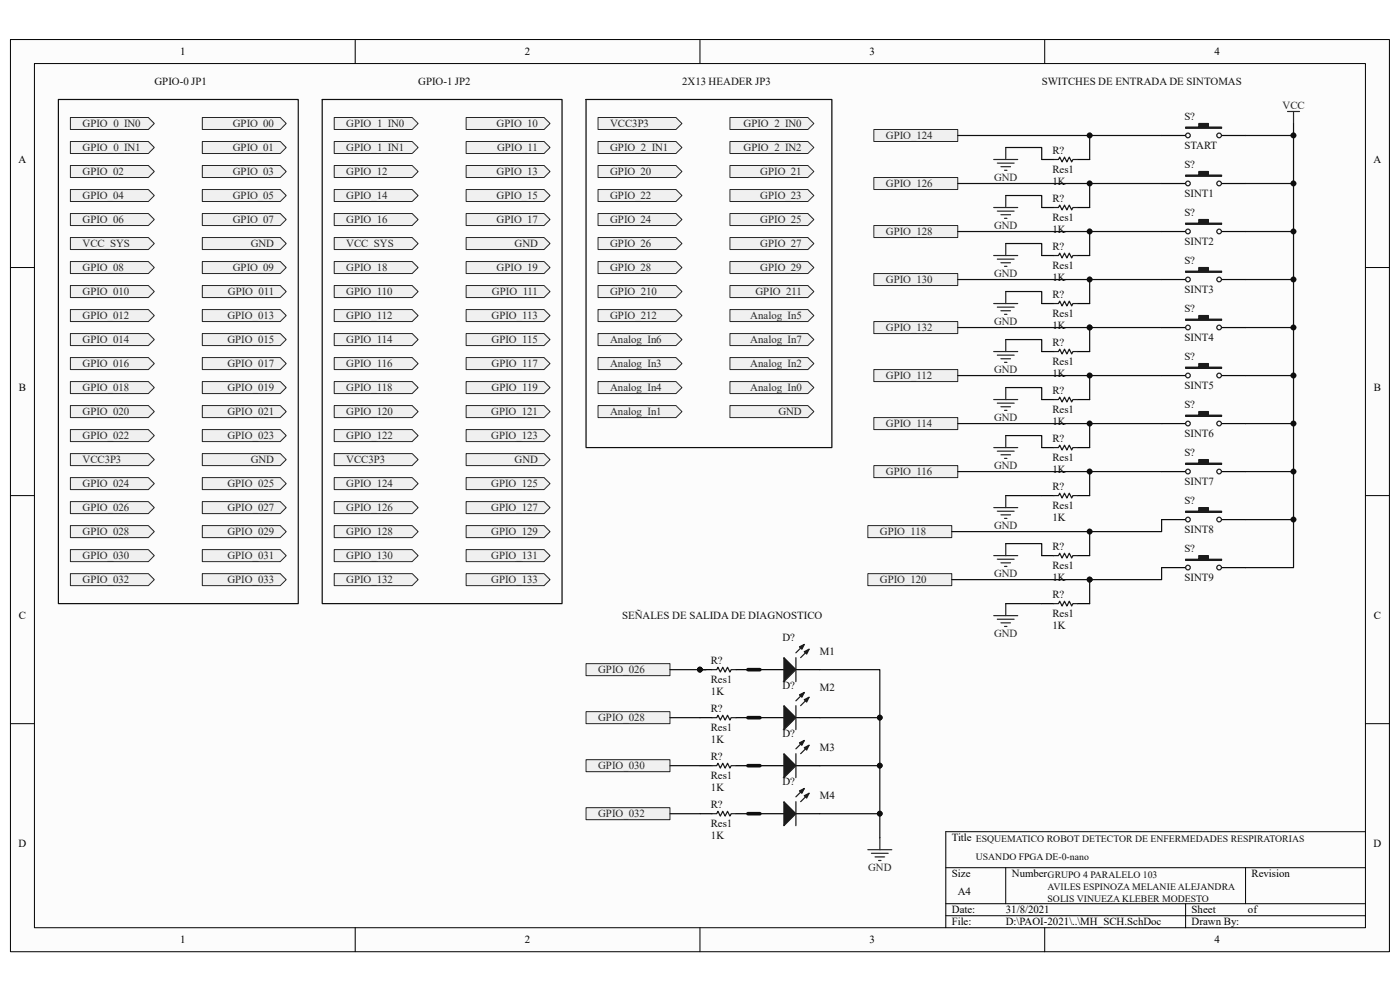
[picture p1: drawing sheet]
<svg xmlns="http://www.w3.org/2000/svg" width="420mm" height="297mm" viewBox="0 0 420 297" stroke-linecap="round" stroke-linejoin="round" font-family="sans-serif">
<path d="M3.2 11.9h413.6v273.3h-413.6z" fill="#fcfcfc"/>
<path d="M3.1 11.9h413.7v273.3h-413.7z" fill="none" stroke="#000" stroke-width=".3"/>
<path d="M10.4 19.1h399.2v258.9h-399.2z" fill="#fcfcfc"/>
<g fill="none" stroke="#000" stroke-width=".3">
<path d="M10.3 19h399.3v259h-399.3zM106.6 11.8v7.2M210 11.8v7.2M313.4 11.8v7.2M3.1 80.2h7.2M409.6 80.2h7.2M3.1 148.5h7.2M409.6 148.5h7.2M3.1 216.9h7.2M409.6 216.9h7.2M409.6 249.3h-125.9v28.7M106.6 278v7.2"/>
<path d="M210 278v7.2M283.7 260.1h125.9M283.7 270.9h125.9M283.7 274.4h125.9M301.7 260.1v10.8M313.4 278v7.2M355.7 270.9v7.1M373.7 260.1v10.8"/>
</g>
<path d="M210 215.1h3.6M210 200.7h3.6M220.8 215.1h3.6M220.8 200.7h3.6M228 200.7h7.2M238.8 200.7h7.2M210 229.5h3.6M220.8 229.5h3.6M210 243.9h3.6M220.8 243.9h3.6" fill="none" stroke="#000" stroke-width=".36"/>
<path d="M213.6 215.1h1.4l.4-.7 .7 1.4 .7-1.4 .7 1.4 .8-1.4 .7 1.4 .3-.7h1.5M213.6 200.7h1.4l.4-.7 .7 1.4 .7-1.4 .7 1.4 .8-1.4 .7 1.4 .3-.7h1.5M213.6 229.5h1.4l.4-.7 .7 1.4 .7-1.4 .7 1.4 .8-1.4 .7 1.4 .3-.7h1.5M213.6 243.9h1.4l.4-.7 .7 1.4 .7-1.4 .7 1.4 .8-1.4 .7 1.4 .3-.7h1.5" fill="none" stroke="#1c1c1c" stroke-width=".36"/>
<circle cx="210" cy="200.7" r=".7" fill="#0e0e0e" stroke="#0e0e0e" stroke-width=".3"/>
<path d="M235.2 197.1l3.6 3.6-3.6 3.6z" fill="#1c1c1c"/>
<path d="M235.2 197.1l3.6 3.6-3.6 3.6zM241.3 193.1l-2.5 2.6M242.7 194.6l-2.5 2.5" fill="none" stroke="#1c1c1c" stroke-width=".36"/>
<path d="M241.3 195.3l1.4-.7-.7 1.4z" fill="#1c1c1c"/>
<path d="M241.3 195.3l1.4-.7-.7 1.4z" fill="none" stroke="#1c1c1c" stroke-width=".36"/>
<path d="M239.8 193.9l1.5-.8-.7 1.5z" fill="#1c1c1c"/>
<path d="M238.8 197.1v7.2M239.8 193.9l1.5-.8-.7 1.5z" fill="none" stroke="#1c1c1c" stroke-width=".36"/>
<path d="M228 215.1h7.2M238.8 215.1h7.2" fill="none" stroke="#000" stroke-width=".36"/>
<path d="M235.2 211.5l3.6 3.6-3.6 3.6z" fill="#1c1c1c"/>
<path d="M235.2 211.5l3.6 3.6-3.6 3.6zM241.3 207.5l-2.5 2.6M242.7 209l-2.5 2.5" fill="none" stroke="#1c1c1c" stroke-width=".36"/>
<path d="M241.3 209.7l1.4-.7-.7 1.4z" fill="#1c1c1c"/>
<path d="M241.3 209.7l1.4-.7-.7 1.4z" fill="none" stroke="#1c1c1c" stroke-width=".36"/>
<path d="M239.8 208.3l1.5-.8-.7 1.5z" fill="#1c1c1c"/>
<path d="M238.8 211.5v7.2M239.8 208.3l1.5-.8-.7 1.5z" fill="none" stroke="#1c1c1c" stroke-width=".36"/>
<path d="M228 229.5h7.2M238.8 229.5h7.2" fill="none" stroke="#000" stroke-width=".36"/>
<path d="M235.2 225.9l3.6 3.6-3.6 3.6z" fill="#1c1c1c"/>
<path d="M235.2 225.9l3.6 3.6-3.6 3.6zM241.3 221.9l-2.5 2.5M242.7 223.4l-2.5 2.5" fill="none" stroke="#1c1c1c" stroke-width=".36"/>
<path d="M241.3 224.1l1.4-.7-.7 1.4z" fill="#1c1c1c"/>
<path d="M241.3 224.1l1.4-.7-.7 1.4z" fill="none" stroke="#1c1c1c" stroke-width=".36"/>
<path d="M239.8 222.6l1.5-.7-.7 1.5z" fill="#1c1c1c"/>
<path d="M238.8 225.9v7.2M239.8 222.6l1.5-.7-.7 1.5z" fill="none" stroke="#1c1c1c" stroke-width=".36"/>
<path d="M228 243.9h7.2M238.8 243.9h7.2" fill="none" stroke="#000" stroke-width=".36"/>
<path d="M235.2 240.3l3.6 3.6-3.6 3.6z" fill="#1c1c1c"/>
<path d="M241.3 236.3l-2.5 2.5M242.7 237.8l-2.5 2.5M235.2 240.3l3.6 3.6-3.6 3.6z" fill="none" stroke="#1c1c1c" stroke-width=".36"/>
<path d="M241.3 238.5l1.4-.7-.7 1.4z" fill="#1c1c1c"/>
<path d="M241.3 238.5l1.4-.7-.7 1.4z" fill="none" stroke="#1c1c1c" stroke-width=".36"/>
<path d="M239.8 237l1.5-.7-.7 1.5z" fill="#1c1c1c"/>
<path d="M239.8 237l1.5-.7-.7 1.5zM238.8 240.3v7.2" fill="none" stroke="#1c1c1c" stroke-width=".36"/>
<path d="M260.3 254.7h7.2M261.4 255.7h5.1M262.5 256.8h2.9M263.6 257.9h.7M263.9 251.1v3.6" fill="none" stroke="#262626" stroke-width=".36"/>
<path d="M348.5 40.6h7.2M366.5 40.6h7.2" fill="none" stroke="#000" stroke-width=".36"/>
<path d="M355.7 38.1h3.9v-1.1h2.9v1.1h4v.4h-10.8z" fill-rule="evenodd" fill="#1c1c1c"/>
<g fill="none" stroke="#1c1c1c" stroke-width=".36">
<path d="M355.7 38.1h3.9v-1.1h2.9v1.1h4v.4h-10.8z"/>
<circle cx="356.4" cy="40.6" r=".7"/>
<circle cx="365.7" cy="40.6" r=".7"/>
</g>
<path d="M386.2 33.4h3.6M388 33.4v3.6" fill="none" stroke="#262626" stroke-width=".36"/>
<path d="M348.5 55h7.2M366.5 55h7.2" fill="none" stroke="#000" stroke-width=".36"/>
<path d="M355.7 52.5h3.9v-1.1h2.9v1.1h4v.3h-10.8z" fill-rule="evenodd" fill="#1c1c1c"/>
<g fill="none" stroke="#1c1c1c" stroke-width=".36">
<path d="M355.7 52.5h3.9v-1.1h2.9v1.1h4v.3h-10.8z"/>
<circle cx="356.4" cy="55" r=".7"/>
<circle cx="365.7" cy="55" r=".7"/>
</g>
<path d="M348.5 69.4h7.2M366.5 69.4h7.2" fill="none" stroke="#000" stroke-width=".36"/>
<path d="M355.7 66.9h3.9v-1.1h2.9v1.1h4v.3h-10.8z" fill-rule="evenodd" fill="#1c1c1c"/>
<g fill="none" stroke="#1c1c1c" stroke-width=".36">
<path d="M355.7 66.9h3.9v-1.1h2.9v1.1h4v.3h-10.8z"/>
<circle cx="356.4" cy="69.4" r=".7"/>
<circle cx="365.7" cy="69.4" r=".7"/>
</g>
<path d="M348.5 83.8h7.2M366.5 83.8h7.2" fill="none" stroke="#000" stroke-width=".36"/>
<path d="M355.7 81.3h3.9v-1.1h2.9v1.1h4v.3h-10.8z" fill-rule="evenodd" fill="#1c1c1c"/>
<g fill="none" stroke="#1c1c1c" stroke-width=".36">
<path d="M355.7 81.3h3.9v-1.1h2.9v1.1h4v.3h-10.8z"/>
<circle cx="356.4" cy="83.8" r=".7"/>
<circle cx="365.7" cy="83.8" r=".7"/>
</g>
<path d="M348.5 98.2h7.2M366.5 98.2h7.2" fill="none" stroke="#000" stroke-width=".36"/>
<path d="M355.7 95.7h3.9v-1.1h2.9v1.1h4v.3h-10.8z" fill-rule="evenodd" fill="#1c1c1c"/>
<g fill="none" stroke="#1c1c1c" stroke-width=".36">
<path d="M355.7 95.7h3.9v-1.1h2.9v1.1h4v.3h-10.8z"/>
<circle cx="356.4" cy="98.2" r=".7"/>
<circle cx="365.7" cy="98.2" r=".7"/>
</g>
<path d="M348.5 112.6h7.2M366.5 112.6h7.2" fill="none" stroke="#000" stroke-width=".36"/>
<path d="M355.7 110h3.9v-1h2.9v1h4v.4h-10.8z" fill-rule="evenodd" fill="#1c1c1c"/>
<g fill="none" stroke="#1c1c1c" stroke-width=".36">
<path d="M355.7 110h3.9v-1h2.9v1h4v.4h-10.8z"/>
<circle cx="356.4" cy="112.5" r=".7"/>
<circle cx="365.7" cy="112.5" r=".7"/>
</g>
<path d="M348.5 127h7.2M366.5 127h7.2" fill="none" stroke="#000" stroke-width=".36"/>
<path d="M355.7 124.4h3.9v-1h2.9v1h4v.4h-10.8z" fill-rule="evenodd" fill="#1c1c1c"/>
<g fill="none" stroke="#1c1c1c" stroke-width=".36">
<path d="M355.7 124.4h3.9v-1h2.9v1h4v.4h-10.8z"/>
<circle cx="356.4" cy="126.9" r=".7"/>
<circle cx="365.7" cy="126.9" r=".7"/>
</g>
<path d="M348.5 141.3h7.2M366.5 141.3h7.2" fill="none" stroke="#000" stroke-width=".36"/>
<path d="M355.7 138.8h3.9v-1.1h2.9v1.1h4v.4h-10.8z" fill-rule="evenodd" fill="#1c1c1c"/>
<g fill="none" stroke="#1c1c1c" stroke-width=".36">
<path d="M355.7 138.8h3.9v-1.1h2.9v1.1h4v.4h-10.8z"/>
<circle cx="356.4" cy="141.3" r=".7"/>
<circle cx="365.7" cy="141.3" r=".7"/>
</g>
<path d="M348.5 155.7h7.2M366.5 155.7h7.2" fill="none" stroke="#000" stroke-width=".36"/>
<path d="M355.7 153.2h3.9v-1.1h2.9v1.1h4v.4h-10.8z" fill-rule="evenodd" fill="#1c1c1c"/>
<g fill="none" stroke="#1c1c1c" stroke-width=".36">
<path d="M355.7 153.2h3.9v-1.1h2.9v1.1h4v.4h-10.8z"/>
<circle cx="356.4" cy="155.7" r=".7"/>
<circle cx="365.7" cy="155.7" r=".7"/>
</g>
<path d="M348.5 170.1h7.2M366.5 170.1h7.2" fill="none" stroke="#000" stroke-width=".36"/>
<path d="M355.7 167.6h3.9v-1.1h2.9v1.1h4v.4h-10.8z" fill-rule="evenodd" fill="#1c1c1c"/>
<g fill="none" stroke="#1c1c1c" stroke-width=".36">
<path d="M316.1 47.8h1.4l.4-.7 .7 1.4 .7-1.4 .8 1.4 .7-1.4 .7 1.4 .4-.7h1.4M316.1 76.6h1.4l.4-.7 .7 1.4 .7-1.4 .8 1.4 .7-1.4 .7 1.4 .4-.7h1.4M316.1 62.2h1.4l.4-.7 .7 1.4 .7-1.4 .8 1.4 .7-1.4 .7 1.4 .4-.7h1.4M316.1 91h1.4l.4-.7 .7 1.4 .7-1.4 .8 1.4 .7-1.4 .7 1.4 .4-.7h1.4M316.1 119.8h1.4l.4-.8 .7 1.5 .7-1.5 .8 1.5 .7-1.5 .7 1.5 .4-.7h1.4M316.1 105.4h1.4l.4-.8 .7 1.5 .7-1.5 .8 1.5 .7-1.5 .7 1.5 .4-.7h1.4M316.1 134.1h1.4l.4-.7 .7 1.5 .7-1.5 .8 1.5 .7-1.5 .7 1.5 .4-.8h1.4M316.1 148.5h1.4l.4-.7 .7 1.5 .7-1.5 .8 1.5 .7-1.5 .7 1.5 .4-.8h1.4M316.1 166.5h1.4l.4-.7 .7 1.4 .7-1.4 .8 1.4 .7-1.4 .7 1.4 .4-.7h1.4M355.7 167.6h3.9v-1.1h2.9v1.1h4v.4h-10.8zM316.1 180.9h1.4l.4-.7 .7 1.4 .7-1.4 .8 1.4 .7-1.4 .7 1.4 .4-.7h1.4"/>
<circle cx="356.4" cy="170.1" r=".7"/>
<circle cx="365.7" cy="170.1" r=".7"/>
</g>
<g fill="none" stroke="#262626" stroke-width=".36">
<path d="M298.1 47.8h7.2M299.2 48.9h5M300.3 50h2.9M301.4 51h.7M301.7 44.2v3.6M301.7 58.6v3.6M298.1 76.6h7.2M298.1 62.2h7.2M299.2 77.7h5M299.2 63.3h5M300.3 78.7h2.9M300.3 64.4h2.9"/>
<path d="M301.4 79.8h.7M301.4 65.4h.7M301.7 73v3.6M298.1 91h7.2M299.2 92.1h5M300.3 93.1h2.9M301.4 94.2h.7M301.7 87.4v3.6M298.1 119.8h7.2M298.1 105.4h7.2M299.2 106.4h5M300.3 107.5h2.9"/>
<path d="M301.4 108.6h.7M301.7 101.8v3.6M301.7 116.2v3.6M298.1 134.1h7.2M299.2 135.2h5M299.2 120.8h5M300.3 136.3h2.9M300.3 121.9h2.9M301.4 137.4h.7M301.4 123h.7M301.7 130.5v3.6M298.1 152.1h7.2"/>
<path d="M299.2 153.2h5M300.3 154.3h2.9M301.4 155.4h.7M301.7 148.5v3.6M298.1 166.5h7.2M299.2 167.6h5M300.3 168.7h2.9M301.4 169.8h.7M301.7 162.9v3.6M298.1 184.5h7.2M299.2 185.6h5M300.3 186.7h2.9"/>
<path d="M301.4 187.7h.7M301.7 180.9v3.6"/>
</g>
<g fill="none" stroke="#000" stroke-width=".36">
<path d="M312.5 47.8h3.6M323.3 47.8h3.6M312.5 76.6h3.6M312.5 62.2h3.6M323.3 76.6h3.6M323.3 62.2h3.6M312.5 91h3.6M323.3 91h3.6M312.5 119.8h3.6M312.5 105.4h3.6M323.3 119.8h3.6M323.3 105.4h3.6"/>
<path d="M312.5 134.1h3.6M323.3 134.1h3.6M312.5 148.5h3.6M323.3 148.5h3.6M312.5 166.5h3.6M323.3 166.5h3.6M312.5 180.9h3.6M323.3 180.9h3.6"/>
</g>
<g fill="#f0f0f0" stroke="#262626" stroke-width=".3">
<path d="M21.1 35.2h23.4l1.8 1.8-1.8 1.8h-23.4z" fill-rule="evenodd"/>
<path d="M21.1 42.4h23.4l1.8 1.8-1.8 1.8h-23.4z" fill-rule="evenodd"/>
<path d="M21.1 49.6h23.4l1.8 1.8-1.8 1.8h-23.4z" fill-rule="evenodd"/>
<path d="M21.1 56.8h23.4l1.8 1.8-1.8 1.8h-23.4z" fill-rule="evenodd"/>
<path d="M21.1 64h23.4l1.8 1.8-1.8 1.8h-23.4z" fill-rule="evenodd"/>
<path d="M21.1 71.2h23.4l1.8 1.8-1.8 1.8h-23.4z" fill-rule="evenodd"/>
<path d="M21.1 78.4h23.4l1.8 1.8-1.8 1.8h-23.4z" fill-rule="evenodd"/>
<path d="M21.1 85.6h23.4l1.8 1.8-1.8 1.8h-23.4z" fill-rule="evenodd"/>
<path d="M21.1 92.8h23.4l1.8 1.8-1.8 1.8h-23.4z" fill-rule="evenodd"/>
<path d="M21.1 100h23.4l1.8 1.8-1.8 1.8h-23.4z" fill-rule="evenodd"/>
<path d="M21.1 107.2h23.4l1.8 1.8-1.8 1.8h-23.4z" fill-rule="evenodd"/>
<path d="M21.1 114.4h23.4l1.8 1.8-1.8 1.8h-23.4z" fill-rule="evenodd"/>
<path d="M21.1 121.6h23.4l1.8 1.8-1.8 1.8h-23.4z" fill-rule="evenodd"/>
<path d="M21.1 128.7h23.4l1.8 1.8-1.8 1.8h-23.4z" fill-rule="evenodd"/>
<path d="M21.1 135.9h23.4l1.8 1.8-1.8 1.8h-23.4z" fill-rule="evenodd"/>
<path d="M21.1 143.1h23.4l1.8 1.8-1.8 1.8h-23.4z" fill-rule="evenodd"/>
<path d="M21.1 150.3h23.4l1.8 1.8-1.8 1.8h-23.4z" fill-rule="evenodd"/>
<path d="M21.1 157.5h23.4l1.8 1.8-1.8 1.8h-23.4z" fill-rule="evenodd"/>
<path d="M21.1 164.7h23.4l1.8 1.8-1.8 1.8h-23.4z" fill-rule="evenodd"/>
<path d="M21.1 171.9h23.4l1.8 1.8-1.8 1.8h-23.4z" fill-rule="evenodd"/>
<path d="M60.7 171.9h23.4l1.8 1.8-1.8 1.8h-23.4z" fill-rule="evenodd"/>
<path d="M60.7 164.7h23.4l1.8 1.8-1.8 1.8h-23.4z" fill-rule="evenodd"/>
<path d="M60.7 157.5h23.4l1.8 1.8-1.8 1.8h-23.4z" fill-rule="evenodd"/>
<path d="M60.7 150.3h23.4l1.8 1.8-1.8 1.8h-23.4z" fill-rule="evenodd"/>
<path d="M60.7 143.1h23.4l1.8 1.8-1.8 1.8h-23.4z" fill-rule="evenodd"/>
<path d="M60.7 135.9h23.4l1.8 1.8-1.8 1.8h-23.4z" fill-rule="evenodd"/>
<path d="M60.7 128.7h23.4l1.8 1.8-1.8 1.8h-23.4z" fill-rule="evenodd"/>
<path d="M60.7 121.6h23.4l1.8 1.8-1.8 1.8h-23.4z" fill-rule="evenodd"/>
<path d="M60.7 114.4h23.4l1.8 1.8-1.8 1.8h-23.4z" fill-rule="evenodd"/>
<path d="M60.7 107.2h23.4l1.8 1.8-1.8 1.8h-23.4z" fill-rule="evenodd"/>
<path d="M60.7 100h23.4l1.8 1.8-1.8 1.8h-23.4z" fill-rule="evenodd"/>
<path d="M60.7 92.8h23.4l1.8 1.8-1.8 1.8h-23.4z" fill-rule="evenodd"/>
<path d="M60.7 85.6h23.4l1.8 1.8-1.8 1.8h-23.4z" fill-rule="evenodd"/>
<path d="M60.7 78.4h23.4l1.8 1.8-1.8 1.8h-23.4z" fill-rule="evenodd"/>
<path d="M60.7 71.2h23.4l1.8 1.8-1.8 1.8h-23.4z" fill-rule="evenodd"/>
<path d="M60.7 64h23.4l1.8 1.8-1.8 1.8h-23.4z" fill-rule="evenodd"/>
<path d="M60.7 56.8h23.4l1.8 1.8-1.8 1.8h-23.4z" fill-rule="evenodd"/>
<path d="M60.7 49.6h23.4l1.8 1.8-1.8 1.8h-23.4z" fill-rule="evenodd"/>
<path d="M60.7 42.4h23.4l1.8 1.8-1.8 1.8h-23.4z" fill-rule="evenodd"/>
<path d="M60.7 35.2h23.4l1.8 1.8-1.8 1.8h-23.4z" fill-rule="evenodd"/>
<path d="M100.3 35.2h23.3l1.8 1.8-1.8 1.8h-23.3z" fill-rule="evenodd"/>
<path d="M100.3 42.4h23.3l1.8 1.8-1.8 1.8h-23.3z" fill-rule="evenodd"/>
<path d="M100.3 49.6h23.3l1.8 1.8-1.8 1.8h-23.3z" fill-rule="evenodd"/>
<path d="M100.3 56.8h23.3l1.8 1.8-1.8 1.8h-23.3z" fill-rule="evenodd"/>
<path d="M100.3 64h23.3l1.8 1.8-1.8 1.8h-23.3z" fill-rule="evenodd"/>
<path d="M100.3 71.2h23.3l1.8 1.8-1.8 1.8h-23.3z" fill-rule="evenodd"/>
<path d="M100.3 78.4h23.3l1.8 1.8-1.8 1.8h-23.3z" fill-rule="evenodd"/>
<path d="M100.3 85.6h23.3l1.8 1.8-1.8 1.8h-23.3z" fill-rule="evenodd"/>
<path d="M100.3 92.8h23.3l1.8 1.8-1.8 1.8h-23.3z" fill-rule="evenodd"/>
<path d="M100.3 100h23.3l1.8 1.8-1.8 1.8h-23.3z" fill-rule="evenodd"/>
<path d="M100.3 107.2h23.3l1.8 1.8-1.8 1.8h-23.3z" fill-rule="evenodd"/>
<path d="M100.3 114.4h23.3l1.8 1.8-1.8 1.8h-23.3z" fill-rule="evenodd"/>
<path d="M100.3 121.6h23.3l1.8 1.8-1.8 1.8h-23.3z" fill-rule="evenodd"/>
<path d="M100.3 128.7h23.3l1.8 1.8-1.8 1.8h-23.3z" fill-rule="evenodd"/>
<path d="M100.3 135.9h23.3l1.8 1.8-1.8 1.8h-23.3z" fill-rule="evenodd"/>
<path d="M100.3 143.1h23.3l1.8 1.8-1.8 1.8h-23.3z" fill-rule="evenodd"/>
<path d="M100.3 150.3h23.3l1.8 1.8-1.8 1.8h-23.3z" fill-rule="evenodd"/>
<path d="M100.3 157.5h23.3l1.8 1.8-1.8 1.8h-23.3z" fill-rule="evenodd"/>
<path d="M100.3 164.7h23.3l1.8 1.8-1.8 1.8h-23.3z" fill-rule="evenodd"/>
<path d="M100.3 171.9h23.3l1.8 1.8-1.8 1.8h-23.3z" fill-rule="evenodd"/>
<path d="M139.8 171.9h23.4l1.8 1.8-1.8 1.8h-23.4z" fill-rule="evenodd"/>
<path d="M139.8 164.7h23.4l1.8 1.8-1.8 1.8h-23.4z" fill-rule="evenodd"/>
<path d="M139.8 157.5h23.4l1.8 1.8-1.8 1.8h-23.4z" fill-rule="evenodd"/>
<path d="M139.8 150.3h23.4l1.8 1.8-1.8 1.8h-23.4z" fill-rule="evenodd"/>
<path d="M139.8 143.1h23.4l1.8 1.8-1.8 1.8h-23.4z" fill-rule="evenodd"/>
<path d="M139.8 135.9h23.4l1.8 1.8-1.8 1.8h-23.4z" fill-rule="evenodd"/>
<path d="M139.8 128.7h23.4l1.8 1.8-1.8 1.8h-23.4z" fill-rule="evenodd"/>
<path d="M139.8 121.6h23.4l1.8 1.8-1.8 1.8h-23.4z" fill-rule="evenodd"/>
<path d="M139.8 114.4h23.4l1.8 1.8-1.8 1.8h-23.4z" fill-rule="evenodd"/>
<path d="M139.8 107.2h23.4l1.8 1.8-1.8 1.8h-23.4z" fill-rule="evenodd"/>
<path d="M139.8 100h23.4l1.8 1.8-1.8 1.8h-23.4z" fill-rule="evenodd"/>
<path d="M139.8 92.8h23.4l1.8 1.8-1.8 1.8h-23.4z" fill-rule="evenodd"/>
<path d="M139.8 85.6h23.4l1.8 1.8-1.8 1.8h-23.4z" fill-rule="evenodd"/>
<path d="M139.8 78.4h23.4l1.8 1.8-1.8 1.8h-23.4z" fill-rule="evenodd"/>
<path d="M139.8 71.2h23.4l1.8 1.8-1.8 1.8h-23.4z" fill-rule="evenodd"/>
<path d="M139.8 64h23.4l1.8 1.8-1.8 1.8h-23.4z" fill-rule="evenodd"/>
<path d="M139.8 56.8h23.4l1.8 1.8-1.8 1.8h-23.4z" fill-rule="evenodd"/>
<path d="M139.8 49.6h23.4l1.8 1.8-1.8 1.8h-23.4z" fill-rule="evenodd"/>
<path d="M139.8 42.4h23.4l1.8 1.8-1.8 1.8h-23.4z" fill-rule="evenodd"/>
<path d="M139.8 35.2h23.4l1.8 1.8-1.8 1.8h-23.4z" fill-rule="evenodd"/>
<path d="M179.4 42.4h23.4l1.8 1.8-1.8 1.8h-23.4z" fill-rule="evenodd"/>
<path d="M179.4 49.6h23.4l1.8 1.8-1.8 1.8h-23.4z" fill-rule="evenodd"/>
<path d="M179.4 56.8h23.4l1.8 1.8-1.8 1.8h-23.4z" fill-rule="evenodd"/>
<path d="M179.4 64h23.4l1.8 1.8-1.8 1.8h-23.4z" fill-rule="evenodd"/>
<path d="M179.4 71.2h23.4l1.8 1.8-1.8 1.8h-23.4z" fill-rule="evenodd"/>
<path d="M179.4 78.4h23.4l1.8 1.8-1.8 1.8h-23.4z" fill-rule="evenodd"/>
<path d="M179.4 85.6h23.4l1.8 1.8-1.8 1.8h-23.4z" fill-rule="evenodd"/>
<path d="M179.4 92.8h23.4l1.8 1.8-1.8 1.8h-23.4z" fill-rule="evenodd"/>
<path d="M179.4 100h23.4l1.8 1.8-1.8 1.8h-23.4z" fill-rule="evenodd"/>
<path d="M179.4 107.2h23.4l1.8 1.8-1.8 1.8h-23.4z" fill-rule="evenodd"/>
<path d="M179.4 114.4h23.4l1.8 1.8-1.8 1.8h-23.4z" fill-rule="evenodd"/>
<path d="M179.4 121.6h23.4l1.8 1.8-1.8 1.8h-23.4z" fill-rule="evenodd"/>
<path d="M219 121.6h23.4l1.8 1.8-1.8 1.8h-23.4z" fill-rule="evenodd"/>
<path d="M219 114.4h23.4l1.8 1.8-1.8 1.8h-23.4z" fill-rule="evenodd"/>
<path d="M219 107.2h23.4l1.8 1.8-1.8 1.8h-23.4z" fill-rule="evenodd"/>
<path d="M219 100h23.4l1.8 1.8-1.8 1.8h-23.4z" fill-rule="evenodd"/>
<path d="M219 92.8h23.4l1.8 1.8-1.8 1.8h-23.4z" fill-rule="evenodd"/>
<path d="M219 85.6h23.4l1.8 1.8-1.8 1.8h-23.4z" fill-rule="evenodd"/>
<path d="M219 78.4h23.4l1.8 1.8-1.8 1.8h-23.4z" fill-rule="evenodd"/>
<path d="M219 71.2h23.4l1.8 1.8-1.8 1.8h-23.4z" fill-rule="evenodd"/>
<path d="M219 64h23.4l1.8 1.8-1.8 1.8h-23.4z" fill-rule="evenodd"/>
<path d="M219 56.8h23.4l1.8 1.8-1.8 1.8h-23.4z" fill-rule="evenodd"/>
<path d="M219 49.6h23.4l1.8 1.8-1.8 1.8h-23.4z" fill-rule="evenodd"/>
<path d="M219 42.4h23.4l1.8 1.8-1.8 1.8h-23.4z" fill-rule="evenodd"/>
<path d="M219 35.2h23.4l1.8 1.8-1.8 1.8h-23.4z" fill-rule="evenodd"/>
<path d="M179.4 35.2h23.4l1.8 1.8-1.8 1.8h-23.4z" fill-rule="evenodd"/>
<path d="M262.1 38.8h25.2v3.6h-25.2z" fill-rule="evenodd"/>
<path d="M262.1 53.2h25.2v3.6h-25.2z" fill-rule="evenodd"/>
<path d="M262.1 67.6h25.2v3.6h-25.2z" fill-rule="evenodd"/>
<path d="M262.1 82h25.2v3.6h-25.2z" fill-rule="evenodd"/>
<path d="M262.1 96.4h25.2v3.6h-25.2z" fill-rule="evenodd"/>
<path d="M262.1 110.8h25.2v3.6h-25.2z" fill-rule="evenodd"/>
<path d="M262.1 125.2h25.2v3.5h-25.2z" fill-rule="evenodd"/>
<path d="M262.1 139.5h25.2v3.6h-25.2z" fill-rule="evenodd"/>
<path d="M260.3 157.5h25.2v3.6h-25.2z" fill-rule="evenodd"/>
<path d="M260.3 171.9h25.2v3.6h-25.2z" fill-rule="evenodd"/>
<path d="M175.8 198.9h25.2v3.6h-25.2z" fill-rule="evenodd"/>
<path d="M175.8 213.3h25.2v3.6h-25.2z" fill-rule="evenodd"/>
<path d="M175.8 227.7h25.2v3.6h-25.2z" fill-rule="evenodd"/>
<path d="M175.8 242.1h25.2v3.6h-25.2z" fill-rule="evenodd"/>
</g>
<g fill="none" stroke="#0e0e0e" stroke-width=".36">
<path d="M17.5 29.8h72v151.1h-72zM96.7 29.8h71.9v151.1h-71.9zM175.8 29.8h73.7v104.3h-73.7zM388 37v3.6h-14.3M287.3 40.6h61.2M287.3 55h61.2M301.7 58.6h10.8v3.6M301.7 44.2h10.8v3.6M326.9 40.6v7.2M326.9 55v7.2M388 40.6v14.4h-14.3M388 55v14.4h-14.3"/>
<path d="M287.3 69.4h61.2M301.7 73h10.8v3.6M326.9 69.4v7.2M388 69.4v14.4h-14.3M287.3 83.8h61.2M287.3 98.2h61.2M301.7 87.4h10.8v3.6M326.9 83.8v7.2M326.9 98.2v7.2M388 83.8v14.4h-14.3M388 98.2v14.4h-14.3M287.3 112.6h61.2"/>
<path d="M301.7 116.2h10.8v3.6M301.7 101.8h10.8v3.6M326.9 112.6v7.2M388 112.6v14.4h-14.3M287.3 127h61.2M301.7 130.5h10.8v3.6M326.9 127v7.1M388 127v14.3h-14.3M287.3 141.3h61.2M301.7 148.5h10.8M326.9 141.3v7.2M326.9 159.3v7.2"/>
<path d="M348.5 155.7v3.6h-63M388 141.3v14.4h-14.3M388 155.7v14.4h-14.3M285.5 173.7h41.4M301.7 162.9h10.8v3.6M326.9 173.7v7.2M348.5 170.1v3.6h-21.6M301.7 180.9h10.8M201 200.7h10.8M201 215.1h9M246 200.7h17.9v50.4M246 215.1h17.9"/>
<path d="M201 229.5h9M246 229.5h17.9M201 243.9h9M246 243.9h17.9"/>
</g>
<g fill="#0e0e0e" stroke="#0e0e0e" stroke-width=".3">
<circle cx="263.9" cy="215.1" r=".7"/>
<circle cx="263.9" cy="229.5" r=".7"/>
<circle cx="263.9" cy="243.9" r=".7"/>
<circle cx="388" cy="40.6" r=".7"/>
<circle cx="388" cy="55" r=".7"/>
<circle cx="388" cy="69.4" r=".7"/>
<circle cx="388" cy="83.8" r=".7"/>
<circle cx="388" cy="98.2" r=".7"/>
<circle cx="388" cy="112.5" r=".7"/>
<circle cx="388" cy="126.9" r=".7"/>
<circle cx="388" cy="141.3" r=".7"/>
<circle cx="388" cy="155.7" r=".7"/>
<circle cx="326.9" cy="173.7" r=".7"/>
<circle cx="326.9" cy="159.3" r=".7"/>
<circle cx="326.9" cy="141.3" r=".7"/>
<circle cx="326.9" cy="126.9" r=".7"/>
<circle cx="326.9" cy="112.5" r=".7"/>
<circle cx="326.9" cy="98.2" r=".7"/>
<circle cx="326.9" cy="83.8" r=".7"/>
<circle cx="326.9" cy="69.4" r=".7"/>
<circle cx="326.9" cy="55" r=".7"/>
<circle cx="326.9" cy="40.6" r=".7"/>
<circle cx="210" cy="200.7" r=".7"/>
</g>
<path d="M224.4 200.7h3.6M224.4 215.1h3.6M224.4 229.5h3.6M224.4 243.9h3.6" fill="none" stroke="#0e0e0e" stroke-width="1.1"/>
<g font-size="3.3">
<text x="54" y="16.5">1</text>
<text x="157.4" y="16.5">2</text>
<text x="260.9" y="16.5">3</text>
<text x="364.3" y="16.5">4</text>
<text x="5.5" y="48.9">A</text>
<text x="412.1" y="48.9">A</text>
<text x="5.6" y="117.3">B</text>
<text x="412.1" y="117.3">B</text>
<text x="5.6" y="185.6">C</text>
<text x="412.1" y="185.6">C</text>
<text x="5.5" y="254">D</text>
<text x="285.5" y="252.2">Title ESQUEMATICO ROBOT DETECTOR DE ENFERMEDADES RESPIRATORIAS</text>
<text x="412.1" y="254">D</text>
<text x="285.5" y="263">Size</text>
<text x="303.5" y="263">NumberGRUPO 4 PARALELO 103</text>
<text x="375.5" y="263">Revision</text>
<text x="287.3" y="268.4">A4</text>
<text x="285.5" y="273.7">Date:</text>
<text x="301.7" y="273.7">31/8/2021</text>
<text x="357.5" y="273.7">Sheet</text>
<text x="374.4" y="273.7">of</text>
<text x="285.5" y="277.3">File:</text>
<text x="301.7" y="277.3">D:\PAOI-2021\..\MH_SCH.SchDoc</text>
<text x="357.5" y="277.3">Drawn By:</text>
<text x="54" y="282.7">1</text>
<text x="157.4" y="282.7">2</text>
<text x="260.9" y="282.7">3</text>
<text x="364.3" y="282.7">4</text>
</g>
<g font-size="3.3" fill="#0e0e0e">
<text x="46.3" y="25.5">GPIO-0 JP1</text>
<text x="125.4" y="25.5">GPIO-1 JP2</text>
<text x="204.6" y="25.5">2X13 HEADER JP3</text>
<text x="312.5" y="25.5">SWITCHES DE ENTRADA DE SINTOMAS</text>
<text x="355.3" y="35.9">S?</text>
<text x="315.7" y="46">R?</text>
<text x="355.3" y="44.6">START</text>
<text x="315.7" y="51.8">Res1</text>
<text x="355.3" y="50.3">S?</text>
<text x="315.7" y="55.4">1K</text>
<text x="355.3" y="59">SINT1</text>
<text x="315.7" y="60.4">R?</text>
<text x="355.3" y="64.7">S?</text>
<text x="315.7" y="69.8">1K</text>
<text x="315.7" y="66.2">Res1</text>
<text x="315.7" y="74.8">R?</text>
<text x="355.3" y="73.4">SINT2</text>
<text x="315.7" y="80.6">Res1</text>
<text x="355.3" y="79.1">S?</text>
<text x="315.7" y="89.2">R?</text>
<text x="315.7" y="84.2">1K</text>
<text x="355.3" y="87.8">SINT3</text>
<text x="315.7" y="95">Res1</text>
<text x="355.3" y="93.5">S?</text>
<text x="315.7" y="98.6">1K</text>
<text x="315.7" y="103.6">R?</text>
<text x="355.3" y="102.2">SINT4</text>
<text x="355.3" y="107.9">S?</text>
<text x="315.7" y="112.9">1K</text>
<text x="315.7" y="109.3">Res1</text>
<text x="315.7" y="118">R?</text>
<text x="355.3" y="116.5">SINT5</text>
<text x="315.7" y="123.7">Res1</text>
<text x="355.3" y="122.3">S?</text>
<text x="315.7" y="127.3">1K</text>
<text x="355.3" y="130.9">SINT6</text>
<text x="315.7" y="132.4">R?</text>
<text x="355.3" y="136.7">S?</text>
<text x="315.7" y="141.7">1K</text>
<text x="315.7" y="138.1">Res1</text>
<text x="315.7" y="146.8">R?</text>
<text x="355.3" y="145.3">SINT7</text>
<text x="315.7" y="152.5">Res1</text>
<text x="355.3" y="151.1">S?</text>
<text x="315.7" y="156.1">1K</text>
<text x="355.3" y="159.7">SINT8</text>
<text x="315.7" y="164.8">R?</text>
<text x="355.3" y="165.5">S?</text>
<text x="315.7" y="170.5">Res1</text>
<text x="315.7" y="179.1">R?</text>
<text x="315.7" y="174.1">1K</text>
<text x="355.3" y="174.1">SINT9</text>
<text x="186.6" y="185.6">SEÑALES DE SALIDA DE DIAGNOSTICO</text>
<text x="315.7" y="184.9">Res1</text>
<text x="315.7" y="188.5">1K</text>
<text x="234.8" y="192.1">D?</text>
<text x="246" y="196.4">M1</text>
<text x="213.2" y="198.9">R?</text>
<text x="213.2" y="208.3">1K</text>
<text x="213.2" y="204.7">Res1</text>
<text x="234.8" y="206.5">D?</text>
<text x="246" y="207.2">M2</text>
<text x="213.2" y="213.3">R?</text>
<text x="213.2" y="219.1">Res1</text>
<text x="234.8" y="220.9">D?</text>
<text x="213.2" y="222.7">1K</text>
<text x="213.2" y="227.7">R?</text>
<text x="246" y="225.2">M3</text>
<text x="213.2" y="233.5">Res1</text>
<text x="213.2" y="237.1">1K</text>
<text x="234.8" y="235.2">D?</text>
<text x="246" y="239.6">M4</text>
<text x="213.2" y="242.1">R?</text>
<text x="213.2" y="251.5">1K</text>
<text x="213.2" y="247.9">Res1</text>
</g>
<g font-size="3.3" fill="#262626">
<text x="384.7" y="32.7">VCC</text>
<text x="24.7" y="38.1">GPIO_0_IN0</text>
<text x="69.8" y="38.1">GPIO_00</text>
<text x="103.8" y="38.1">GPIO_1_IN0</text>
<text x="149" y="38.1">GPIO_10</text>
<text x="183" y="38.1">VCC3P3</text>
<text x="223.1" y="38.1">GPIO_2_IN0</text>
<text x="265.7" y="41.7">GPIO_124</text>
<text x="24.7" y="45.3">GPIO_0_IN1</text>
<text x="69.8" y="45.3">GPIO_01</text>
<text x="103.8" y="45.3">GPIO_1_IN1</text>
<text x="149.1" y="45.3">GPIO_11</text>
<text x="183" y="45.3">GPIO_2_IN1</text>
<text x="223.1" y="45.3">GPIO_2_IN2</text>
<text x="24.7" y="52.5">GPIO_02</text>
<text x="69.8" y="52.5">GPIO_03</text>
<text x="103.8" y="52.5">GPIO_12</text>
<text x="149" y="52.5">GPIO_13</text>
<text x="183" y="52.5">GPIO_20</text>
<text x="228.1" y="52.5">GPIO_21</text>
<text x="24.7" y="59.7">GPIO_04</text>
<text x="69.8" y="59.7">GPIO_05</text>
<text x="103.8" y="59.7">GPIO_14</text>
<text x="149" y="59.7">GPIO_15</text>
<text x="183" y="59.7">GPIO_22</text>
<text x="228.1" y="59.7">GPIO_23</text>
<text x="265.7" y="56.1">GPIO_126</text>
<text x="298.2" y="54.3">GND</text>
<text x="24.7" y="66.9">GPIO_06</text>
<text x="69.8" y="66.9">GPIO_07</text>
<text x="103.8" y="66.9">GPIO_16</text>
<text x="149" y="66.9">GPIO_17</text>
<text x="183" y="66.9">GPIO_24</text>
<text x="228.1" y="66.9">GPIO_25</text>
<text x="265.7" y="70.5">GPIO_128</text>
<text x="298.2" y="68.7">GND</text>
<text x="24.7" y="74.1">VCC_SYS</text>
<text x="75.2" y="74.1">GND</text>
<text x="103.8" y="74.1">VCC_SYS</text>
<text x="154.4" y="74.1">GND</text>
<text x="183" y="74.1">GPIO_26</text>
<text x="228.1" y="74.1">GPIO_27</text>
<text x="24.7" y="81.3">GPIO_08</text>
<text x="69.8" y="81.3">GPIO_09</text>
<text x="103.8" y="81.3">GPIO_18</text>
<text x="149" y="81.3">GPIO_19</text>
<text x="183" y="81.3">GPIO_28</text>
<text x="228.1" y="81.3">GPIO_29</text>
<text x="298.2" y="83.1">GND</text>
<text x="24.7" y="88.5">GPIO_010</text>
<text x="68.3" y="88.5">GPIO_011</text>
<text x="103.8" y="88.5">GPIO_110</text>
<text x="147.6" y="88.5">GPIO_111</text>
<text x="183" y="88.5">GPIO_210</text>
<text x="226.6" y="88.5">GPIO_211</text>
<text x="265.7" y="84.9">GPIO_130</text>
<text x="24.7" y="95.7">GPIO_012</text>
<text x="68.2" y="95.7">GPIO_013</text>
<text x="103.8" y="95.7">GPIO_112</text>
<text x="147.4" y="95.7">GPIO_113</text>
<text x="183" y="95.7">GPIO_212</text>
<text x="225" y="95.7">Analog_In5</text>
<text x="265.7" y="99.3">GPIO_132</text>
<text x="298.2" y="97.5">GND</text>
<text x="24.7" y="102.9">GPIO_014</text>
<text x="68.2" y="102.9">GPIO_015</text>
<text x="103.8" y="102.9">GPIO_114</text>
<text x="147.4" y="102.9">GPIO_115</text>
<text x="183" y="102.9">Analog_In6</text>
<text x="225" y="102.9">Analog_In7</text>
<text x="24.7" y="110.1">GPIO_016</text>
<text x="68.2" y="110.1">GPIO_017</text>
<text x="103.8" y="110.1">GPIO_116</text>
<text x="147.4" y="110.1">GPIO_117</text>
<text x="183" y="110.1">Analog_In3</text>
<text x="225" y="110.1">Analog_In2</text>
<text x="265.7" y="113.7">GPIO_112</text>
<text x="298.2" y="111.8">GND</text>
<text x="24.7" y="117.3">GPIO_018</text>
<text x="68.2" y="117.3">GPIO_019</text>
<text x="103.8" y="117.3">GPIO_118</text>
<text x="147.4" y="117.3">GPIO_119</text>
<text x="183" y="117.3">Analog_In4</text>
<text x="225" y="117.3">Analog_In0</text>
<text x="24.7" y="124.5">GPIO_020</text>
<text x="68.2" y="124.5">GPIO_021</text>
<text x="103.8" y="124.5">GPIO_120</text>
<text x="147.3" y="124.5">GPIO_121</text>
<text x="183" y="124.5">Analog_In1</text>
<text x="233.5" y="124.5">GND</text>
<text x="24.7" y="131.7">GPIO_022</text>
<text x="68.2" y="131.7">GPIO_023</text>
<text x="103.8" y="131.7">GPIO_122</text>
<text x="147.3" y="131.7">GPIO_123</text>
<text x="265.7" y="128.1">GPIO_114</text>
<text x="298.2" y="126.2">GND</text>
<text x="24.7" y="138.9">VCC3P3</text>
<text x="75.2" y="138.9">GND</text>
<text x="103.8" y="138.9">VCC3P3</text>
<text x="154.4" y="138.9">GND</text>
<text x="265.7" y="142.5">GPIO_116</text>
<text x="298.2" y="140.6">GND</text>
<text x="24.7" y="146.1">GPIO_024</text>
<text x="68.2" y="146.1">GPIO_025</text>
<text x="103.8" y="146.1">GPIO_124</text>
<text x="147.3" y="146.1">GPIO_125</text>
<text x="24.7" y="153.2">GPIO_026</text>
<text x="68.2" y="153.2">GPIO_027</text>
<text x="103.8" y="153.2">GPIO_126</text>
<text x="147.3" y="153.2">GPIO_127</text>
<text x="24.7" y="160.4">GPIO_028</text>
<text x="68.2" y="160.4">GPIO_029</text>
<text x="103.8" y="160.4">GPIO_128</text>
<text x="147.3" y="160.4">GPIO_129</text>
<text x="263.9" y="160.4">GPIO_118</text>
<text x="298.2" y="158.6">GND</text>
<text x="24.7" y="167.6">GPIO_030</text>
<text x="68.2" y="167.6">GPIO_031</text>
<text x="103.8" y="167.6">GPIO_130</text>
<text x="147.3" y="167.6">GPIO_131</text>
<text x="298.2" y="173">GND</text>
<text x="24.7" y="174.8">GPIO_032</text>
<text x="68.2" y="174.8">GPIO_033</text>
<text x="103.8" y="174.8">GPIO_132</text>
<text x="147.3" y="174.8">GPIO_133</text>
<text x="263.9" y="174.8">GPIO_120</text>
<text x="298.2" y="191">GND</text>
<text x="179.4" y="201.8">GPIO_026</text>
<text x="179.4" y="216.2">GPIO_028</text>
<text x="179.4" y="230.6">GPIO_030</text>
<text x="179.4" y="245">GPIO_032</text>
<text x="260.4" y="261.2">GND</text>
</g>
<g font-size="2.9" fill="#0e0e0e">
<text x="292.7" y="257.6">USANDO FPGA DE-0-nano</text>
<text x="314.3" y="266.6">AVILES ESPINOZA MELANIE ALEJANDRA</text>
<text x="314.3" y="270.2">SOLIS VINUEZA KLEBER MODESTO</text>
</g>
</svg>
